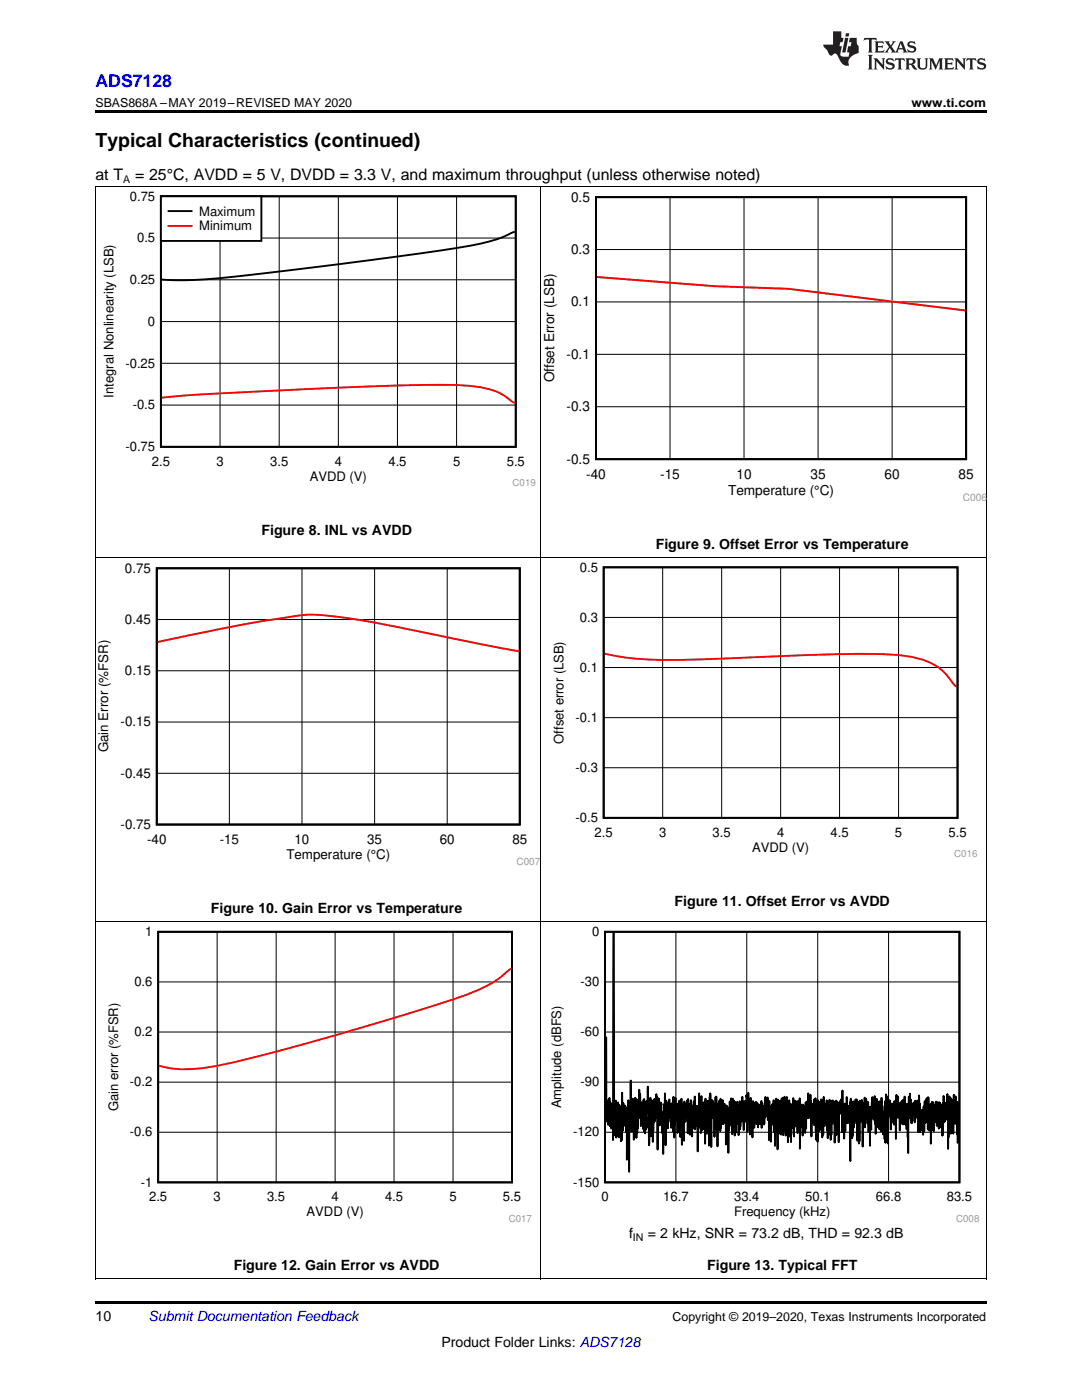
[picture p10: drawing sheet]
<svg xmlns="http://www.w3.org/2000/svg" width="216mm" height="279mm" viewBox="0 0 216 279" stroke-linecap="round" stroke-linejoin="round" font-family="sans-serif">
<path d="M19 259.7h177.8v.5h-177.8z" fill="#000"/>
<g fill="none" stroke="#000" stroke-width=".2">
<path d="M19.1 37.3v218M43.9 39.2v50M55.7 39.2v50M67.5 39.2v50M79.3 39.2v50M91.1 39.2v50M107.9 37.3v218M133.7 39.3v52.3M148.5 39.3v52.3M163.2 39.3v52.3M178 39.3v52.3M196.8 37.3v218"/>
<path d="M32.1 55.8h70.8M32.1 47.5h70.8M118.9 49.8h73.9M32.1 72.5h70.8M32.1 64.2h70.8M118.9 70.7h73.9M118.9 60.3h73.9M32.1 80.8h70.8M118.9 81.2h73.9M19 111.2h177.8M45.8 113.4v51.2M60.3 113.4v51.2"/>
<path d="M74.7 113.4v51.2M89.2 113.4v51.2M132.2 113.2v50M144 113.2v50M155.8 113.2v50M167.5 113.2v50M179.3 113.2v50M31.3 133.9h72.4M31.3 123.6h72.4M120.5 133.2h70.6M120.5 123.2h70.6M31.3 154.3h72.4"/>
<path d="M31.3 144.1h72.4M120.5 153.2h70.6M120.5 143.2h70.6M19 184h177.8M31.6 196h70.6M43.3 186v50M55.1 186v50M66.9 186v50M78.6 186v50M90.4 186v50M120.7 196h70.8M134.9 186v50"/>
<path d="M149 186v50M163.2 186v50M177.3 186v50M31.6 216h70.6M31.6 206h70.6M120.7 216h70.8M120.7 206h70.8M31.6 226h70.6M120.7 226h70.8M19 255.2h177.8"/>
</g>
<path d="M32.1 39.2h70.8v50h-70.8zM102.7 46.2a30.5 30.5 0 0 1-8.9 2.8 986.5 986.5 0 0 1-52.8 6.7l-4.5 .2-4.2-.1M31.3 113.4h72.4v51.2h-72.4zM120.5 113.2h70.6v50h-70.6zM31.6 186h70.6v50h-70.6zM120.7 186h70.7v50h-70.7zM122.4 186.1l-.1 41.4v-7l-.1 4.7-.1-4.8-.1 4.8-.1-2.5v1.8l-.1-4.5-.1 4.8-.1-5.7-.1 4.3-.1-2.5v.7v2.9l-.1-3.8v-.5l-.1 3.1-.1-3.7v4.2l-.2-16.8M122.4 186.1l.2 40.5 .1-6v.2v-.3l.1 2.8 .1-3.7 .1 7.4v-4.5l.1 4.3v-4v-.4v2.2l.2-4.6 .1 1.9v-1.5l.1 .3v6.3l.1-6.5 .2 4.3v-3.9l.1 6.8 .1-6.4v6.3l.1-9.5 .1 7.6 .2-5.6 .2 4.6 .1-4.1 .1 1.9 .1-1.6v5.1l.1-4.8v3.3l.1-2.2v9.1v-8.1l.1-2.2 .1 3.3 .1-4.8v2.6l.1-1.5v13.2l.1-11.4v-2.4l.1 4.4 .2-8.9v10.1l.1-5.4 .1 5.5 .2-6.5 .2 8.2 .1-6.1v4.4v-4.3l.1 3.8v-6.2l.2 4.4v-3.4l.1 7v-7.7l.2 6.7v-4.6l.1 3.7v-4.5l.1-.8v3.4l.2-5.8 .1 4v-3.2l.2 6.4 .1-4.7 .1 .9v-.7l.1 3.2v-2.9l.1 4.8 .1-5.1v-.7l.1 3.9v-4.1l.2 6.9v-6.1l.1 3.8v-4l.1 5.6v-4.7l.1-1.1 .1 2.4 .2-5.2 .2 11.6v-4v3.9l.3-9.3 .1 7.7 .1-7.3 .2 4.8v-2.9l.1 6.5 .1-8.1 .1 4.2 .1-4.7v4.5l.1-3.6 .1 3v-2.6l.1 2.6 .1-4.8v3.4l.1-2.8 .1 .4v10l.1-9.1v-.3l.1 3.2 .1-4 .1 5.4v-3.8l.1 3.5 .1-4.3 .1 3.2v-3.1v.5l.1-.4 .1 5.9 .2-4.2v8.4l.1-8.2v2l.1-3.8 .1 2.8 .1-4.9 .1 10.4 .1-9 .1 5 .1-4.4 .1 5 .1-4.9 .1 1.2v-1.7l.1 1.7v-.3l.1-1.8v3.6l.1-1.2 .1 2.1v-2.1l.1 3.3 .1-4.9 .1 2.9v-2.8l.2 5.5 .1-6.9 .2 8.1 .2-7.9 .1 4.6v-2.7l.2 1.9v-2.5l.1 5.7 .1-5.3v-.6l.1 2.1 .2-2.6 .1 7.2 .1-5.2v-1l.1 1.1 .1-2.5 .1 9.2v-8.3l.1 6.2v-6l.1 5.4 .1-4.4 .1 6.3 .1-7.9 .1 4.1 .1-3.3 .1 2.5 .1-2.8v.5v-.8l.1 2.3 .1-2.8v6.7l.1-6.9 .2 7 .1-5.9 .1 6.1 .1-7 .1 4.6 .1-3.6 .1 6.3 .1-5.3v1.5l.1-1.9v4.1l.1-5.4 .2 4.3v-5.3l.1 6.6 .1-4.8v1l.1-.5 .1 3.5 .1-3.9v4.1l.1-3.1v8.1l.1-9.1 .1 4.5 .1-7 .1 5.7v-1.5v1.3v-.9l.1 .7v-1.4l.1 1.3v-1.7v4.4l.2-7.4 .1 6.9 .1-5.4v5.3l.2-5.5v2.4l.2-2 .1 7.9 .1-9v3.6l.2-3v.4l.1 6v-4.6v.5l.1-2.3v-.2l.1 1.3v-1.3l.2 8.9v-7v5l.1-7.7 .1 3.2v-3.9l.1 4.2 .1-2.4v.5v8.4l.1-8.7 .1 2.3v-3l.1 2.4 .1-2.2 .1 3.6 .1-2 .1 5.6v-5.7v-.5l.1 2.2 .1-4 .1 6.4v-6.5l.1 6.7 .1-3.4v1.1v-.7l.1 6.3 .1-8.3v4.7l.1-5v1.4l.1-1.9 .1 4.3 .1-4.2v5.9l.1-6.4v5.8l.1-4.3v.9l.1-1 .1 3.6 .1-4.8 .1 4.9 .1-3.8v-.1l.1 2.3 .1-2.5 .1 3.8v-2.8l.1 7.1 .2-7.8v3l.1-2.7v3.9l.1-3v1.3l.1-.9v7.9l.2-9.1v3.4l.1-4.6 .2 4.8 .1-5.4 .2 7.1 .1-7 .2 6.6 .1-6.2 .1 6.9 .1-6.7v3.1l.1-2.7v5.7l.1-5.6 .2 3.9v-4.4l.1 2.2 .1-1.4 .1 5.8 .2-6.7 .1 5.6 .1-3.9v2.4l.2-3.7 .1 3.6v-4.9l.2 4.1v-1.9l.1 4.4 .1-5.8 .1 3.8v-3.2l.1 3.6 .2-4.1v3.3v-4.6l.2 5v-3.1l.1 5.4 .1-7.7 .1 5 .1-2.2 .1 2v-1.5l.1 5 .1-7.3 .1 7 .1-3.9 .1 4.8 .2-7.3v3.9l.1-3.6 .1 1.8v3.3l.1-4.6v2.7l.1-2.5 .1 1.9v-2.7l.2 4.5 .1-4.3 .1 2.4v-1.3l.1 3.8 .1-4.6 .1 2.2 .1-1.8 .1 3.6v-3.5l.2 2.2v-3.4l.1 5.4v-5l.1 4.3 .1-3.8 .1 2.2 .1-2v2.3v-1.5l.1 2.8 .1-4.3 .1 3v-4.2l.1 4 .1-2.4 .1 1.9 .2-3.4v4.5l.1-2.1v2.1l.1-2.1v6.1l.1-7.8 .1 6.2 .1-4.4v4l.1-3.7v6.1l.1-7.1 .1 2.8 .1-3.2 .1 4 .2-4.8v6.3l.1-5.8 .1 1.2v7.4l.3-9.5 .1 5.6v-3.5l.2 8.1v-10l.1 6.8 .1-5.6 .1 5.4 .1-6.3 .1 6.6v-4.9v-.2l.1 1.8v-3.1l.1 6.5 .1-7.1 .1 6.3v-6.5l.2 7.4 .1-6.5 .1 3.3v-4.4l.1 6.7 .1-4.5 .1 5.5 .1-6.8v-.8l.1 2.4v-2.5l.2 9.1v-5.5l.1 3.4 .2-6.3 .2 7.3 .1-6.6v7.6l.1-7.2 .2 4.4 .2-6 .1 7.7 .2-7.2v5.2l.2-5.1 .1 4.2v-2.5l.2 4.7 .1-6.3 .1 4.4v-4.5l.1 6.2 .2-6.7v10l.1-7.9 .1 3.6 .1-4.5 .1 2.9 .1-1.7v1v-.2l.1 4.2v-6.2l.1 3.1v-2.8l.1 2.2v-2.2l.1 4.1 .1-3.8 .1 5.1 .1-6.1 .1 5.2v-4.4v2.3l.1-3.3 .1 3.4 .2-5 .1 5 .1-4.2 .1 3.2 .1-3.7 .1 3.2 .1-1.7v.2v6.6l.1-6.5v3.8l.1-3.7 .1 2.2v-2.1l.2 4 .1-5.1 .1 4.8 .1-5 .2 8.3 .1-7.3 .1 7.7 .1-8.4v6.1l.1-4.6v1.5l.1-2.6 .1 5.8 .2-5.8v5.3l.2-5.8v5.1l.1-2.9v.4l.1 5v-7.4l.2 6.9 .1-7.6 .1 5.9 .1-4.5 .1 3.1 .1-2.9v3.6l.1-4.5 .1 6 .1-5.2 .1 6.8v-6.2l.1-.6v1.2l.1-1.7v3.1l.1-3.5 .1 6.9v-6.1l.2 7.2v-6.3v-.2l.1 5.5v-6.8l.1 3.9v-3.8l.1 .4v-.5v1.8l.1-1.9 .1 4.7v-3.4l.2 2.2v-1.8v6.7l.2-8.2 .1 6.8 .1-6.9 .1 3.6v-2.8l.1 5.9 .1-6.4v2.4l.1-2.4 .1 8v-7.4l.1 1.5 .1-2.4 .1 1.7 .2-2 .1 6.6 .1-8.4 .2 8 .1-5v6.6l.1-6.9v.8l.1-.9 .1 5.5v-5.2l.1 2.2v-2.1l.1 2.7v-4.4l.1 5.3 .1-3v-.3l.1 1.3 .1-1.5 .1 3.5 .2-4.2 .1 11.7 .1-12.4 .1 5.4 .1-3v.5v5l.1-5.5v5l.1-6.9 .1 5.2 .1-4.9 .1 4.2 .2-4.9 .2 4.3v-4.3l.2 8.2v-4.8v-.1l.1 4.3 .1-7.1 .1 8.3 .1-4.5v4.1l.1-8.2 .1 2.8 .1-1.4v2.8l.2-4.3 .1 9.3 .1-8.7 .2 4.2 .1-5.2 .1 5.9 .1-5.5v3.6l.1-3.8 .2 3.3v-2.7l.1 4.3 .1-4.3 .1 6 .1-4.9 .1 .7v-.5l.1 7.5v-7.8l.1 2.9 .1-2.8v4.5l.3-6.6v4.2l.1-3.3 .1 3.7 .1-2.4 .1 2.1v-4.5l.2 7.6 .2-7 .2 5.7 .1-3.4 .1 3.3 .2-5.1v5.6v-4l.2 2.8 .1-4.3v5.9l.1-6.7 .1 5.5 .1-3.8 .1 5.6 .1-4.5 .1 3.7 .1-3.5v.2v5.1l.1-6.3v6.8l.1-8.2v8.4l.1-9.7 .1 5.5v-4.1v-.4l.1 3.8 .1-4.4 .1 9.4v-5.2v.1l.1-2.6 .1-.5 .1 1.3v-1.7l.2 5.8 .3-5.2 .1 3.2 .1-3 .1 3.7 .1-3.1v3.4l.1-4.7 .1 2.5v-.6l.1 .4v-.3l.1 5.6 .1-8.8 .2 3.6 .1-3.2v.1v4.1l.2-2.5v.4l.1 4.6 .2-5.4v-.2v2.8l.1-2.8 .1 4.3 .1-3.8v-.9l.1 2.3 .1-2.4v4.9l.1-3.7 .1 3.6 .1-5.5 .2 5.8 .1-2.6v1.7v-1.6l.1 .3v2.9l.1-5v1.7l.1-1.1v6.1l.1-5.6v8.7l.1-8.6 .1-2.6v3.2l.2-3.9v4.7v-1.9l.1 2.3 .1-3.8 .1 4.6 .1-3.4v3.1l.2-3.4v2.1l.1-2.5 .2 4 .1-4.3 .1 3.4v-1.8l.1-.5v1l.1-1 .1 1.3v-2.5l.1 3.8 .1-3.7 .1 6.2 .1-7.3 .2 7.4v-5v3.8l.1-3.3v3l.2-3 .1 4.1v-4.1l.1 3.2 .1-2.1v3.9l.1-5.7 .1 5 .1-6.1 .2 4.4 .1-4.6v.2l.1-.5 .1 4.1 .1-4.3v6.4l.1-6.4 .2 3.2v-1.4v.1l.1 4.7 .1-5.2 .1 7.9 .2-8.2v.5l.1-.7 .1 5.7 .1-5.6 .1 5.8 .1-5.2v4.1v-3.3l.1 2.4 .1-3v3.1l.2-4.1 .1 4.2 .1-3.2v3.9l.2-4.7 .1 .7v4.5l.2-5.2v4.1v-4l.2 4.9v-4.3l.1 3.6 .1-3.9 .1 6.3 .3-8 .1 5.3 .2-4v3l.2-2.1 .1 2.5 .1-5.1 .2 11 .3-10.5 .2 2.7v4.8l.1-7.1 .1 4.9v-4.6l.2 5.6 .1-4.2v5.3l.1-7.7 .2 5.3v-4.2l.1 4.7 .1-5.5v4.8l.1-2.2 .1 2.9v-3.5v.5l.1-.3v5.4l.1-6.5v8.2l.1-8 .1 .9" fill="none" stroke="#000" stroke-width=".38"/>
<path d="M32.3 79.4a272.9 272.9 0 0 1 19.6-1.3 689.4 689.4 0 0 1 39.2-1.3 21.1 21.1 0 0 1 8.9 1.8l2.7 1.8M31.5 128.1l.6-.1a304.7 304.7 0 0 1 28.9-5.3 83.2 83.2 0 0 1 18 2.4l24.5 4.9M120.6 130.4l1.1 .3a59.8 59.8 0 0 0 14.1 1l20.2-.8a247 247 0 0 1 23.3-.2 14.8 14.8 0 0 1 8.8 3.2l2.8 3.2M102 193.3a25.9 25.9 0 0 1-8.9 5.2 633.2 633.2 0 0 1-46.2 13.4 35.9 35.9 0 0 1-12.7 1.3l-2.5-.5" fill="none" stroke="#f00" stroke-width=".38"/>
<path d="M118.9 39.3h73.9v52.3h-73.9z" fill="none" stroke="#000" stroke-width=".39"/>
<path d="M119.1 55.3l23.5 1.8 14.7 .5 35.3 4.4" fill="none" stroke="#f00" stroke-width=".39"/>
<path d="M32.1 39.2h20.1v8.9h-20.1z" fill-rule="evenodd" fill="#fff"/>
<path d="M32.1 39.2h20.1v8.9h-20.1zM33.6 42.1h4.6" fill="none" stroke="#000" stroke-width=".38"/>
<path d="M33.6 45.1h4.6" fill="none" stroke="#f00" stroke-width=".38"/>
<path d="M19 37.2h177.8" fill="none" stroke="#000" stroke-width=".2"/>
<path d="M19 22h177.8v.5h-177.8z" fill="#000"/>
<g fill="#231f20">
<path d="M172.5 7.6l-.1 .5 .4-.2h.6v.1v2.1l-.2 .4h.9l-.2-.4v-2.1l.1-.1h.5l.5 .2-.2-.5zM174.5 8.3l.2 .3v1.5l-.2 .4h1.8l.2-.6a1.04 1.04 0 0 1-1.3 .2v-.7h.6l.3 .2v-.6l-.3 .2h-.6v-.6l.8-.1 .4 .3-.2-.5zM176.5 8.3l.9 1.1-.9 1.1h.8l-.2-.2 .4-.7 .5 .7-.2 .2h1.5l-.2-.2 .2-.4h.9l.1 .4-.2 .2h1l-.3-.3-.7-1.9h-.5l-.9 2-.8-1 .9-1h-.8l.1 .3-.4 .5-.3-.6 .1-.2zM179.7 8.6l.4 1h-.7zM181.3 8.4a.63 .63 0 0 0-.2 .7 .63 .63 0 0 0 .6 .4l.6 .2 .1 .2a.75 .75 0 0 1-.7 .4 .75 .75 0 0 1-.6-.5l.1 .7 .1-.1a1.11 1.11 0 0 0 1.5-.6 1.13 1.13 0 0 0-1.2-.8l-.1-.4a1.04 1.04 0 0 1 1.2 .2l-.2-.5-.2 .1-.4-.2zM173.2 10.9l.2 .4v2.2l-.2 .4h1l-.3-.4v-2.2l.3-.4zM174.3 11.6l.3 .4v1.5l-.3 .4h.8l-.2-.4v-1.3l1.5 1.7v-1.9l.2-.4h-.7l.2 .4v.9l-1.1-1.3zM177 11.8a.62 .62 0 0 0-.2 .7 .62 .62 0 0 0 .6 .4l.6 .1 .1 .3a.76 .76 0 0 1-.7 .3 .76 .76 0 0 1-.7-.4l.2 .7 .1-.1a1.11 1.11 0 0 0 1.5-.6 1.13 1.13 0 0 0-1.2-.8l-.1-.4a1.04 1.04 0 0 1 1.2 .2l-.2-.6-.2 .1-.5-.1zM178.7 11.6l-.2 .6a.61 .61 0 0 1 .8-.3v1.6l-.2 .4h.9l-.2-.4v-1.6a.63 .63 0 0 1 .7 .3l-.1-.6zM180.6 11.6l.3 .4v1.5l-.3 .4h1l-.2-.2-.1-.8 .6 .2a.76 .76 0 0 0 1.2 .7l-1-1a.58 .58 0 0 0 .6-.5 .58 .58 0 0 0-.5-.6zM181.4 11.9h.1a.45 .45 0 0 1 .5 .1 .45 .45 0 0 1 .1 .5l-.8 .2zM182.9 11.6l.2 .2a2.17 2.17 0 0 0 .3 1.9 .99 .99 0 0 0 1.6-.6v-1.1l.2-.4h-.7l.2 .2a1.92 1.92 0 0 1-.2 1.8 .6 .6 0 0 1-.9-.5v-1.1l.2-.4zM185.4 11.6l.2 .4v1.5l-.2 .4h.7l-.2-.4v-1.4l.8 1.8 .8-1.8v1.4l-.2 .4h.9l-.2-.4v-1.5l.2-.4h-.8l-.6 1.5-.6-1.5zM188.4 11.6l.2 .4v1.5l-.2 .4h1.8l.1-.6a1.04 1.04 0 0 1-1.2 .1v-.6h.5l.4 .2v-.6l-.4 .2h-.5v-.7h.8l.3 .3-.1-.6zM190.5 11.6l.2 .4v1.5l-.2 .4h.7l-.2-.4v-1.3l1.5 1.7v-1.9l.2-.4h-.7l.2 .4v.9l-1.1-1.3zM192.9 11.6l-.1 .6a.61 .61 0 0 1 .7-.3l.1 1.6-.3 .4h1l-.3-.4 .1-1.6a.63 .63 0 0 1 .7 .3l-.1-.6zM195.2 11.8a.62 .62 0 0 0-.2 .7 .62 .62 0 0 0 .6 .4l.6 .1 .1 .3a.76 .76 0 0 1-.7 .3 .76 .76 0 0 1-.6-.4l.1 .7 .1-.1a1.11 1.11 0 0 0 1.6-.6 1.13 1.13 0 0 0-1.3-.8l-.1-.4a1.04 1.04 0 0 1 1.2 .2l-.1-.6-.2 .1-.5-.1z"/>
<path d="M166.2 6.3v2.6h-1.9v.4l.8 .9a.91 .91 0 0 0 1 .8 .56 .56 0 0 1 .5-.3 .56 .56 0 0 1 .5 .3l.4 .8a1.53 1.53 0 0 0 1.9 1.2 1.54 1.54 0 0 1 1-2.1l.9-.3v-1.4a1.52 1.52 0 0 1-.4-1.6h-1.3l-.2 .8h.5l-.2 .8h-.5l-.1 1v.2l.4 .1-.2 .8a1.93 1.93 0 0 1-1.6-.3l.3-1.8h-.5l.2-.8h.4l.2-.8h-.4v-1.3zM168.6 7.6l-.6 2.9h.7l.6-2.9zM168.8 6.6l-.1 .7h.6l.2-.7z"/>
</g>
<text font-size="3.9" x="19" y="29.3">Typical Characteristics (continued)</text>
<text font-size="3.5" fill="#00f" x="19" y="17.3">ADS7128</text>
<g font-size="3.2">
<text x="19" y="36">at T</text>
<text x="27" y="36">= 25°C, AVDD = 5 V, DVDD = 3.3 V, and maximum throughput (unless otherwise noted)</text>
</g>
<g font-size="2.8">
<text x="52.2" y="106.7">Figure 8. INL vs AVDD</text>
<text x="130.8" y="109.5">Figure 9. Offset Error vs Temperature</text>
<text x="42.1" y="182.3">Figure 10. Gain Error vs Temperature</text>
<text x="134.6" y="180.8">Figure 11. Offset Error vs AVDD</text>
<text x="125.5" y="247.2">f</text>
<text x="129.3" y="247.2">= 2 kHz, SNR = 73.2 dB, THD = 92.3 dB</text>
<text x="46.6" y="253.5">Figure 12. Gain Error vs AVDD</text>
<text x="141.1" y="253.5">Figure 13. Typical FFT</text>
<text x="19" y="263.6">10</text>
<text x="88.1" y="268.9">Product Folder Links: ADS7128</text>
</g>
<text font-size="2.8" fill="#0000c8" x="29.6" y="263.6">Submit Documentation Feedback</text>
<g font-size="2.7">
<text x="114" y="40.2">0.5</text>
<text x="114" y="50.7">0.3</text>
<text x="114" y="61.1">0.1</text>
<text x="113" y="71.6">-0.1</text>
<text x="110.6" y="76.3" transform="rotate(-90 110.6 76.3)">Offset Error (LSB)</text>
<text x="113" y="82.1">-0.3</text>
<text x="113" y="92.5">-0.5</text>
<text x="117" y="95.6">-40</text>
<text x="131.7" y="95.6">-15</text>
<text x="147" y="95.6">10</text>
<text x="161.7" y="95.6">35</text>
<text x="176.5" y="95.6">60</text>
<text x="191.3" y="95.6">85</text>
<text x="145.3" y="98.7">Temperature (°C)</text>
<text x="24.9" y="114.3">0.75</text>
<text x="24.9" y="124.5">0.45</text>
<text x="24.9" y="134.7">0.15</text>
<text x="24.1" y="145">-0.15</text>
<text x="21.6" y="150.2" transform="rotate(-90 21.6 150.2)">Gain Error (%FSR)</text>
<text x="24.1" y="155.2">-0.45</text>
<text x="24.1" y="165.4">-0.75</text>
<text x="29.4" y="168.5">-40</text>
<text x="43.9" y="168.5">-15</text>
<text x="57.2" y="171.5">Temperature (°C)</text>
<text x="58.8" y="168.5">10</text>
<text x="73.3" y="168.5">35</text>
<text x="87.8" y="168.5">60</text>
<text x="102.2" y="168.5">85</text>
</g>
<g font-size="2.6">
<text x="25.9" y="40">0.75</text>
<text x="39.7" y="43">Maximum</text>
<text x="39.7" y="46">Minimum</text>
<text x="27.4" y="48.4">0.5</text>
<text x="25.9" y="56.7">0.25</text>
<text x="29.5" y="65">0</text>
<text x="25" y="73.4">-0.25</text>
<text x="22.6" y="79.4" transform="rotate(-90 22.6 79.4)">Integral Nonlinearity (LSB)</text>
<text x="26.5" y="81.7">-0.5</text>
<text x="25" y="90">-0.75</text>
<text x="30.3" y="93">2.5</text>
<text x="43.2" y="93">3</text>
<text x="53.9" y="93">3.5</text>
<text x="61.8" y="95.9">AVDD (V)</text>
<text x="66.8" y="93">4</text>
<text x="77.5" y="93">4.5</text>
<text x="90.4" y="93">5</text>
<text x="101.1" y="93">5.5</text>
<text x="115.7" y="114.1">0.5</text>
<text x="115.7" y="124.1">0.3</text>
<text x="115.7" y="134.1">0.1</text>
<text x="112.5" y="148.4" transform="rotate(-90 112.5 148.4)">Offset error (LSB)</text>
<text x="114.8" y="144.1">-0.1</text>
<text x="114.8" y="154.1">-0.3</text>
<text x="114.8" y="164.1">-0.5</text>
<text x="118.7" y="167">2.5</text>
<text x="131.5" y="167">3</text>
<text x="142.2" y="167">3.5</text>
<text x="155.1" y="167">4</text>
<text x="165.7" y="167">4.5</text>
<text x="178.6" y="167">5</text>
<text x="189.3" y="167">5.5</text>
<text x="150.1" y="170">AVDD (V)</text>
<text x="29" y="186.8">1</text>
<text x="118.1" y="186.8">0</text>
<text x="26.8" y="196.8">0.6</text>
<text x="115.8" y="196.8">-30</text>
<text x="26.8" y="206.8">0.2</text>
<text x="115.8" y="206.8">-60</text>
<text x="23.6" y="221.8" transform="rotate(-90 23.6 221.8)">Gain error (%FSR)</text>
<text x="25.9" y="216.8">-0.2</text>
<text x="112" y="221.2" transform="rotate(-90 112 221.2)">Amplitude (dBFS)</text>
<text x="115.8" y="216.8">-90</text>
<text x="25.9" y="226.8">-0.6</text>
<text x="114.4" y="226.8">-120</text>
<text x="28.1" y="236.8">-1</text>
<text x="29.8" y="239.8">2.5</text>
<text x="42.6" y="239.8">3</text>
<text x="53.3" y="239.8">3.5</text>
<text x="66.2" y="239.8">4</text>
<text x="76.8" y="239.8">4.5</text>
<text x="89.7" y="239.8">5</text>
<text x="100.4" y="239.8">5.5</text>
<text x="114.4" y="236.8">-150</text>
<text x="120" y="239.8">0</text>
<text x="132.3" y="239.8">16.7</text>
<text x="146.5" y="239.8">33.4</text>
<text x="160.6" y="239.8">50.1</text>
<text x="174.8" y="239.8">66.8</text>
<text x="188.9" y="239.8">83.5</text>
<text x="61.2" y="242.7">AVDD (V)</text>
<text x="146.5" y="242.7">Frequency (kHz)</text>
</g>
<g font-size="2.5">
<text x="19" y="21.4">SBAS868A –MAY 2019–REVISED MAY 2020</text>
<text x="181.9" y="21.4">www.ti.com</text>
<text x="134.2" y="263.6">Copyright © 2019–2020, Texas Instruments Incorporated</text>
</g>
<g font-size="2.1">
<text x="24.6" y="36.6">A</text>
<text x="126.3" y="247.7">IN</text>
</g>
<g font-size="2" fill="#999">
<text x="192.1" y="99.9">C006</text>
<text x="103" y="172.6">C007</text>
</g>
<g font-size="1.9" fill="#999">
<text x="102.3" y="97.1">C019</text>
<text x="190.4" y="171.1">C016</text>
<text x="101.5" y="243.9">C017</text>
<text x="190.8" y="243.9">C008</text>
</g>
</svg>
